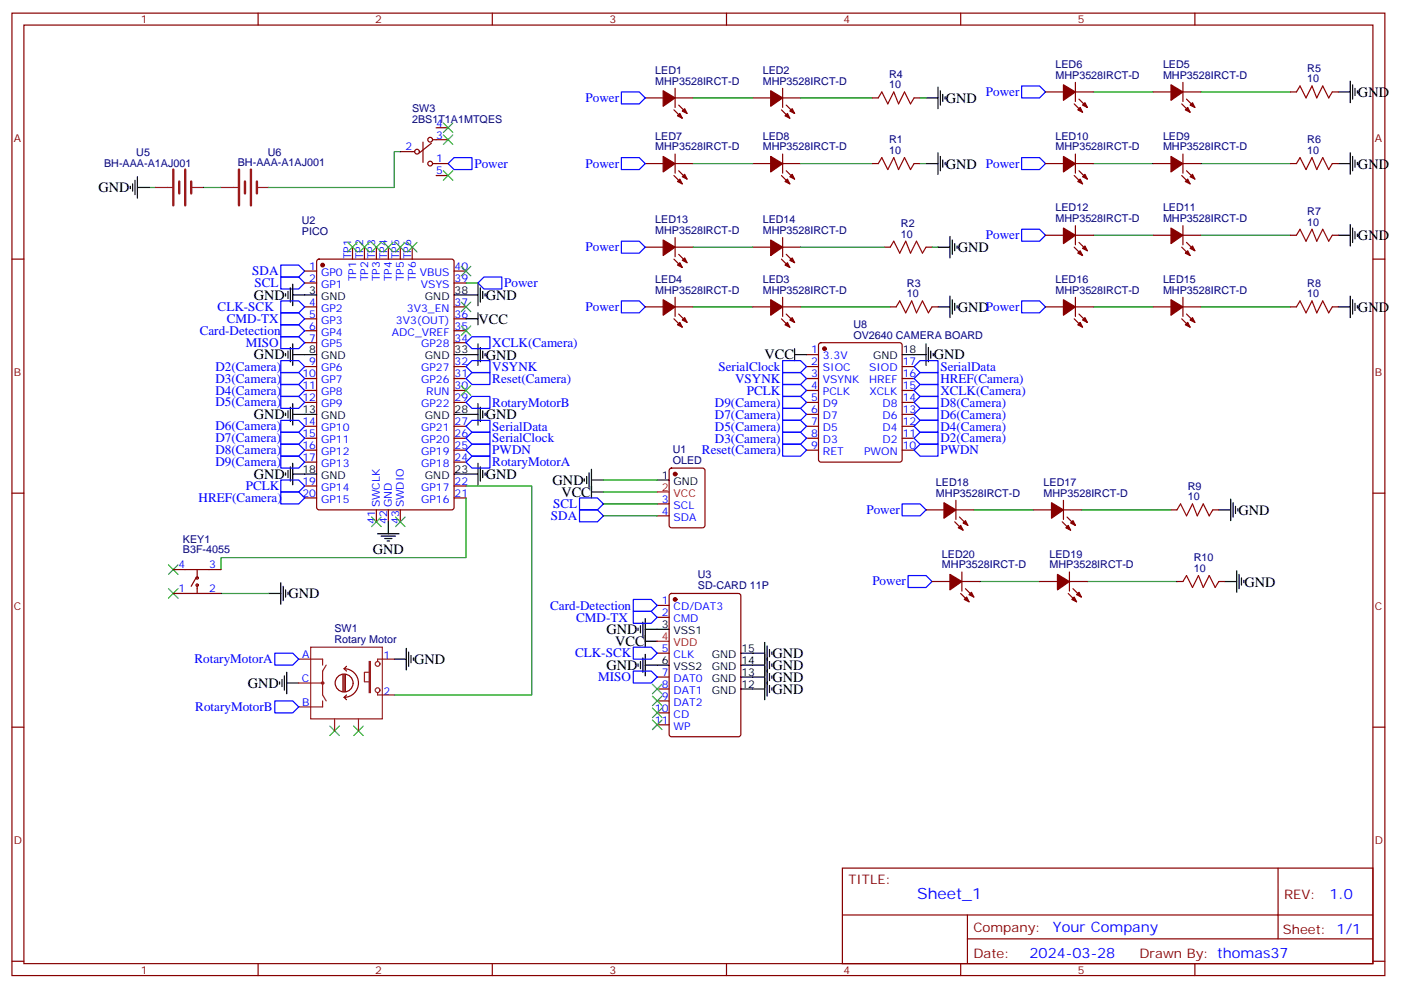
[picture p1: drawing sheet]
<svg xmlns="http://www.w3.org/2000/svg" width="414mm" height="292mm" viewBox="0 0 414 292" stroke-linecap="round" stroke-linejoin="round" font-family="sans-serif">
<g fill="none" stroke="#008700" stroke-width=".35">
<path d="M204.6 28.9h17.6M236.4 28.9h21.1M271.6 28.9h1.8M322.8 27.2h17.6M354.5 27.2h26.5M44.1 55.4h1.8M60 55.4h5.3M118.2 44.8h-1.8v10.6h-37M204.6 48.3h17.6M236.4 48.3h21.1M271.6 48.3h1.8M322.8 48.3h17.6"/>
<path d="M354.5 48.3h26.5M204.6 73h17.6M236.4 73h24.7M275.2 73h1.7M322.8 69.5h17.6M354.5 69.5h26.5M137.6 83.6h3.5M204.6 90.7h17.6M236.4 90.7h26.4M322.8 90.7h17.6M354.5 90.7h26.5M137.6 143.6h19.4v61.7h-40.6"/>
<path d="M137.6 147.1v17.6h-72.3v3.6M178.2 141.8h15.8M178.2 145.3h15.8M178.2 148.9h15.8M178.2 152.4h15.8M287.5 150.6h17.7M319.3 150.6h26.4M65.3 175.3h14.1M289.3 171.8h17.6M321 171.8h26.5"/>
</g>
<g fill="none" stroke="#000" stroke-width=".35">
<path d="M273.4 28.9h3.5M276.9 25.8v6.3M277.6 26.8v4.2M278.3 27.9v2.1M279 28.6v.7M395.1 27.2h3.5M398.6 24v6.3M399.3 25v4.3M400 26.1v2.1M400.8 26.8v.7M38.5 55v.7M39.2 54.3v2.1"/>
<path d="M39.9 53.3v4.2M40.6 55.4h3.5M40.6 52.2v6.4M273.4 48.3h3.5M276.9 45.2v6.3M277.6 46.2v4.2M278.3 47.3v2.1M279 48v.7M395.1 48.3h3.5M398.6 45.2v6.3M399.3 46.2v4.2M400 47.3v2.1"/>
<path d="M400.8 48v.7M276.9 73h3.6M280.5 69.9v6.3M281.2 70.9v4.2M281.9 72v2.1M282.6 72.7v.7M395.1 69.5h3.5M398.6 66.3v6.4M399.3 67.4v4.2M400 68.4v2.2M400.8 69.1v.8M84.3 86.8v.7"/>
<path d="M85 86.1v2.1M85.7 85v4.3M86.4 87.1h7.1M86.4 84v6.3M134.1 87.1h7M137.6 94.2h3.5M141.1 84v6.3M141.1 92.4v3.6M141.8 85v4.3M142.5 86.1v2.1M143.2 86.8v.7M276.9 90.7h3.6"/>
<path d="M280.5 87.5v6.3M281.2 88.5v4.3M281.9 89.6v2.1M282.6 90.3v.7M395.1 90.7h3.5M398.6 87.5v6.3M399.3 88.5v4.3M400 89.6v2.1M400.8 90.3v.7M84.3 104.4v.7M85 103.7v2.1M85.7 102.7v4.2"/>
<path d="M86.4 101.6v6.4M86.4 119.2v6.4M86.4 104.8h7.1M134.1 104.8h7M141.1 101.6v6.4M141.1 119.2v6.4M141.8 102.7v4.2M142.5 103.7v2.1M143.2 104.4v.7M234.6 104.8h3.5M234.6 103v3.5M266.3 104.8h7.1"/>
<path d="M273.4 101.6v6.4M274.1 102.7v4.2M274.8 103.7v2.1M275.5 104.4v.7M84.3 122.1v.7M84.3 139.7v.7M85 121.4v2.1M85 139v2.1M85.7 120.3v4.2M85.7 137.9v4.3M86.4 136.9v6.3M86.4 122.4h7.1"/>
<path d="M134.1 122.4h7M141.1 136.9v6.3M141.8 120.3v4.2M141.8 137.9v4.3M142.5 121.4v2.1M142.5 139v2.1M143.2 122.1v.7M143.2 139.7v.7M173.9 139.7v4.2M174.6 138.6v8.5M86.4 140.1h7.1M111.5 157.7h6.3"/>
<path d="M112.5 158.4h4.3M113.6 159.1h2.1M114.3 159.8h.7M114.7 154.2v3.5M134.1 140.1h7M172.5 141.5v.7M173.2 140.8v2.1M174.6 145.3h3.6M174.6 141.8h3.6M194 141.8h3.6M359.8 150.6h3.6M363.4 147.5v6.3"/>
<path d="M364.1 148.5v4.3M364.8 149.6v2.1M365.5 150.3v.7M79.4 175.3h3.5M82.9 172.2v6.3M83.6 173.2v4.2M84.3 174.3v2.1M85 175v.7M361.6 171.8h3.5M365.1 168.6v6.4M365.8 169.7v4.2M366.5 170.7v2.2"/>
<path d="M367.2 171.5v.7M84 199.7v4.2M84.7 198.6v6.4M116.4 194.7h3.5M119.9 191.6v6.3M120.6 192.6v4.3M121.4 193.7v2.1M122.1 194.4v.7M188.4 185.6v.7M188.4 196.1v.8M189.1 184.9v2.1M189.1 195.4v2.2"/>
<path d="M189.8 183.8v4.2M189.8 194.4v4.2M190.5 196.5h7.1M190.5 182.7v8.5M190.5 193.3v6.4M190.5 189.4h3.5M190.5 185.9h7.1M218.7 196.5h7.1M218.7 193h7.1M225.8 189.8v16.9M226.5 190.9v14.8M227.2 191.9v2.1"/>
<path d="M227.2 195.4v2.2M227.2 199v2.1M227.9 192.6v.7M227.9 196.1v.8M227.9 199.7v.7M82.5 201.4v.7M83.3 200.7v2.1M84.7 201.8h3.5M218.7 203.6h7.1M218.7 200h7.1M227.2 202.5v2.1M227.9 203.2v.7"/>
</g>
<g fill="none" stroke="#3c3" stroke-width=".35">
<path d="M130.9 36.3l2.8 2.9M130.9 39.9l2.8 2.8M133.7 36.3l-2.8 2.9M133.7 39.9l-2.8 2.8M130.9 50.4l2.8 2.9M133.7 50.4l-2.8 2.9M102.7 71.6l2.8 2.8M105.5 71.6l-2.8 2.8M106.2 71.6l2.8 2.8M109 71.6l-2.8 2.8M109.7 71.6l2.8 2.8M112.5 71.6l-2.8 2.8"/>
<path d="M113.2 71.6l2.9 2.8M116.1 71.6l-2.9 2.8M116.8 71.6l2.8 2.8M119.6 71.6l-2.8 2.8M120.3 71.6l2.8 2.8M123.1 71.6l-2.8 2.8M136.2 78.7l2.8 2.8M139 78.7l-2.8 2.8M136.2 96.3l2.8 2.8M136.2 89.3l2.8 2.8M139 96.3l-2.8 2.8M139 89.3l-2.8 2.8"/>
<path d="M136.2 113.9l2.8 2.9M139 113.9l-2.8 2.9M109.7 152.8l2.8 2.8M112.5 152.8l-2.8 2.8M116.8 152.8l2.8 2.8M119.6 152.8l-2.8 2.8M49.7 166.9l2.9 2.8M49.7 173.9l2.9 2.8M52.6 166.9l-2.9 2.8M52.6 173.9l-2.9 2.8M97.4 214.5l2.8 2.8M100.2 214.5l-2.8 2.8"/>
<path d="M104.4 214.5l2.8 2.8M107.2 214.5l-2.8 2.8M192.6 202.1l2.8 2.9M192.6 205.7l2.8 2.8M192.6 209.2l2.8 2.8M192.6 212.7l2.8 2.8M195.4 202.1l-2.8 2.9M195.4 205.7l-2.8 2.8M195.4 209.2l-2.8 2.8M195.4 212.7l-2.8 2.8"/>
</g>
<g fill="none" stroke="#00f" stroke-width=".35">
<path d="M183.4 27.2h5.3l1.8 1.7-1.8 1.8h-5.3zM301.6 25.4h5.3l1.8 1.8-1.8 1.7h-5.3zM132.3 48.3l1.8-1.7h5.2v3.5h-5.2zM183.4 46.6h5.3l1.8 1.7-1.8 1.8h-5.3zM301.6 46.6h5.3l1.8 1.7-1.8 1.8h-5.3zM82.9 78.3h5.3l1.8 1.8-1.8 1.7h-5.3zM183.4 71.3h5.3l1.8 1.7-1.8 1.8h-5.3zM301.6 67.7h5.3l1.8 1.8-1.8 1.8h-5.3zM82.9 81.8h5.3l1.8 1.8-1.8 1.8h-5.3zM82.9 88.9h5.3l1.8 1.8-1.8 1.7h-5.3zM82.9 92.4h5.3l1.8 1.8-1.8 1.8h-5.3zM82.9 99.5h5.3l1.8 1.7-1.8 1.8h-5.3z"/>
<path d="M82.9 96h5.3l1.8 1.7-1.8 1.8h-5.3zM141.1 83.6l1.8-1.8h5.3v3.6h-5.3zM183.4 88.9h5.3l1.8 1.8-1.8 1.7h-5.3zM301.6 88.9h5.3l1.8 1.8-1.8 1.7h-5.3zM82.9 117.1h5.3l1.8 1.8-1.8 1.8h-5.3zM82.9 110.1h5.3l1.8 1.7-1.8 1.8h-5.3zM82.9 113.6h5.3l1.8 1.8-1.8 1.7h-5.3zM82.9 106.5h5.3l1.8 1.8-1.8 1.8h-5.3zM137.6 101.2l1.7-1.7h5.3v3.5h-5.3zM137.6 118.9l1.7-1.8h5.3v3.6h-5.3zM139.3 110.1h5.3v3.5h-5.3l-1.7-1.8zM139.3 106.5h5.3v3.6h-5.3l-1.7-1.8z"/>
<path d="M231.1 106.5h5.3l1.7 1.8-1.7 1.8h-5.3zM231.1 110.1h5.3l1.7 1.7-1.7 1.8h-5.3zM231.1 113.6h5.3l1.7 1.8-1.7 1.7h-5.3zM231.1 117.1h5.3l1.7 1.8-1.7 1.8h-5.3zM269.9 118.9l1.7-1.8h5.3v3.6h-5.3zM271.6 113.6h5.3v3.5h-5.3l-1.7-1.7zM271.6 106.5h5.3v3.6h-5.3l-1.7-1.8zM271.6 110.1h5.3v3.5h-5.3l-1.7-1.8zM82.9 134.8h5.3l1.8 1.7-1.8 1.8h-5.3zM82.9 127.7h5.3l1.8 1.8-1.8 1.7h-5.3zM82.9 131.2h5.3l1.8 1.8-1.8 1.8h-5.3zM82.9 124.2h5.3l1.8 1.7-1.8 1.8h-5.3z"/>
<path d="M137.6 125.9l1.7-1.7h5.3v3.5h-5.3zM137.6 129.5l1.7-1.8h5.3v3.5h-5.3zM137.6 133l1.7-1.8h5.3v3.6h-5.3zM137.6 136.5l1.7-1.7h5.3v3.5h-5.3zM231.1 131.2h5.3l1.7 1.8-1.7 1.8h-5.3zM231.1 120.7h5.3l1.7 1.7-1.7 1.8h-5.3zM231.1 124.2h5.3l1.7 1.7-1.7 1.8h-5.3zM231.1 127.7h5.3l1.7 1.8-1.7 1.7h-5.3zM269.9 125.9l1.7-1.7h5.3v3.5h-5.3zM271.6 131.2h5.3v3.6h-5.3l-1.7-1.8zM271.6 120.7h5.3v3.5h-5.3l-1.7-1.8zM271.6 127.7h5.3v3.5h-5.3l-1.7-1.7z"/>
<path d="M82.9 141.8h5.3l1.8 1.8-1.8 1.7h-5.3zM82.9 145.3h5.3l1.8 1.8-1.8 1.8h-5.3zM171.1 147.1h5.3l1.8 1.8-1.8 1.7h-5.3zM171.1 150.6h5.3l1.8 1.8-1.8 1.8h-5.3zM266.3 148.9h5.3l1.8 1.7-1.8 1.8h-5.3zM187 177.1h5.3l1.7 1.8-1.7 1.7h-5.3zM268.1 170h5.3l1.8 1.8-1.8 1.8h-5.3zM81.1 193h5.3l1.8 1.7-1.8 1.8h-5.3zM187 191.2h5.3l1.7 1.8-1.7 1.7h-5.3zM187 180.6h5.3l1.7 1.8-1.7 1.8h-5.3zM187 198.3h5.3l1.7 1.7-1.7 1.8h-5.3zM81.1 207.1h5.3l1.8 1.7-1.8 1.8h-5.3z"/>
</g>
<g fill="none" stroke="#8c2424" stroke-width=".35">
<path d="M45.9 55.4h4.9M56.4 55.4h3.6M65.3 55.4h4.9M75.8 55.4h3.6M88.2 194.7h7v1.8M91.7 191.2h21.2v21.2h-21.2zM96.3 196.5l-1.1 1.8v7l1.1 1.8M109 195.4h.4v9.2h-.4zM109 198.6h-1.4v2.8h1.4M116.4 194.7h-4.9v.7M88.2 201.8h7M95.2 207.1v1.7h-7"/>
<path d="M98.8 212.4v3.5M105.8 212.4v3.5M111.5 204.6v.7h4.9"/>
<circle cx="111.5" cy="196.1" r=".71"/>
<circle cx="95.3" cy="201.8" r=".35"/>
<circle cx="111.5" cy="203.9" r=".71"/>
</g>
<path d="M51.2 50.1v10.6M52.9 53.6v3.6M54.7 50.1v10.6M56.4 53.6v3.6M70.6 50.1v10.6M72.3 53.6v3.6M74.1 50.1v10.6M75.8 53.6v3.6" fill="none" stroke="#8c2424" stroke-width=".71"/>
<path d="M101.2 199.3v5M101.6 197.6a4.2 4.2 0 0 1 4.2 4.2 4.2 4.2 0 0 1-4.2 4.2M101.6 199.3v5M101.6 197.6l.7 .7M102 199.3v5M102.3 196.9l-.7 .7M101.6 206l.7 .7M102.3 205.3l-.7 .7M104.2 201.8a2.65 2.65 0 0 0-3.7-2.4 2.65 2.65 0 0 0-.6 4.4 2.65 2.65 0 0 0 4.3-1.3v-.6" fill="none" stroke="#850000" stroke-width=".35"/>
<g fill="none" stroke="#870000" stroke-width=".35">
<path d="M3.5 3.9h405.4v284.3h-405.4zM7.1 7.4h398.2v277.3h-398.2zM76.2 3.9v3.5M145.3 3.9v3.5M214.5 3.9v3.5M283.6 3.9v3.5M352.8 3.9v3.5M128.8 37.7h3.5M190.5 28.9h5.3M199 32.5l2.4 2.4M199.3 26.1v5.7M199.3 28.9h5.3"/>
<path d="M200.4 31l2.4 2.5M222.2 28.9h5.3M230.7 32.5l2.5 2.4M231.1 28.9h5.3M231.1 26.1v5.7M232.1 31l2.5 2.5M257.5 28.9h1.8M269.9 28.9h1.7M308.7 27.2h5.3M317.1 30.7l2.5 2.5M317.5 27.2h5.3M317.5 24.3v5.7"/>
<path d="M318.6 29.3l2.4 2.5M340.4 27.2h5.3M348.9 30.7l2.5 2.5M349.2 27.2h5.3M349.2 24.3v5.7M350.3 29.3l2.5 2.5M381 27.2h1.8M393.3 27.2h1.8M118.2 44.8h4.2M124.9 42v6M127.4 42.3l-3.6 2.9M127.7 41.3h4.6"/>
<path d="M127.7 48.3h4.6M128.8 51.9h3.5M190.5 48.3h5.3M199 51.9l2.4 2.4M199.3 48.3h5.3M199.3 45.5v5.7M200.4 50.4l2.4 2.5M222.2 48.3h5.3M230.7 51.9l2.5 2.4M231.1 48.3h5.3M231.1 45.5v5.7M232.1 50.4l2.5 2.5"/>
<path d="M257.5 48.3h1.8M269.9 48.3h1.7M308.7 48.3h5.3M317.1 51.9l2.5 2.4M317.5 48.3h5.3M317.5 45.5v5.7M318.6 50.4l2.4 2.5M340.4 48.3h5.3M348.9 51.9l2.5 2.4M349.2 48.3h5.3M349.2 45.5v5.7M350.3 50.4l2.5 2.5"/>
<path d="M381 48.3h1.8M393.3 48.3h1.8M3.5 76.6h3.6M93.7 76.8l.5-.2h39.1l.7 .4 .1 72.9-.5 .7h-39.4l-.7-.4v-72.9zM104.1 73v3.6M107.6 73v3.6M111.1 73v3.6M114.7 73v3.6M118.2 73v3.6M121.7 73v3.6M190.5 73h5.3M199 76.6l2.4 2.4"/>
<path d="M199.3 70.2v5.6M199.3 73h5.3M200.4 75.1l2.4 2.5M222.2 73h5.3M230.7 76.6l2.5 2.4M231.1 70.2v5.6M231.1 73h5.3M232.1 75.1l2.5 2.5M261.1 73h1.7M273.4 73h1.8M308.7 69.5h5.3M317.1 73l2.5 2.5"/>
<path d="M317.5 66.7v5.6M317.5 69.5h5.3M318.6 71.6l2.4 2.5M340.4 69.5h5.3M348.9 73l2.5 2.5M349.2 66.7v5.6M349.2 69.5h5.3M350.3 71.6l2.5 2.5M381 69.5h1.8M393.3 69.5h1.8M405.3 76.6h3.6M90 80.1h3.5"/>
<path d="M90 83.6h3.5M90 90.7h3.5M90 94.2h3.5M90 97.7h3.5M134.1 80.1h3.5M134.1 83.6h3.5M134.1 90.7h3.5M134.1 94.2h3.5M134.1 97.7h3.5M190.5 90.7h5.3M199 94.2l2.4 2.5M199.3 90.7h5.3"/>
<path d="M199.3 87.8v5.7M200.4 92.8l2.4 2.5M222.2 90.7h5.3M230.7 94.2l2.5 2.5M231.1 90.7h5.3M231.1 87.8v5.7M232.1 92.8l2.5 2.5M262.8 90.7h1.8M275.2 90.7h1.7M308.7 90.7h5.3M317.1 94.2l2.5 2.5M317.5 90.7h5.3"/>
<path d="M317.5 87.8v5.7M318.6 92.8l2.4 2.5M340.4 90.7h5.3M348.9 94.2l2.5 2.5M349.2 90.7h5.3M349.2 87.8v5.7M350.3 92.8l2.5 2.5M381 90.7h1.8M393.3 90.7h1.8M90 101.2h3.5M90 108.3h3.5M90 111.8h3.5"/>
<path d="M90 115.4h3.5M90 118.9h3.5M134.1 101.2h3.5M134.1 108.3h3.5M134.1 111.8h3.5M134.1 115.4h3.5M134.1 118.9h3.5M238.1 108.3h3.6M238.1 111.8h3.6M238.1 115.4h3.6M238.1 118.9h3.6M238.1 104.8h3.6"/>
<path d="M241.9 101.5l.5-.3h23.2l.5 .3 .2 .5v33.8l-.2 .5-.5 .2h-23.2l-.5-.2-.2-.5v-33.8zM266.3 108.3h3.6M266.3 111.8h3.6M266.3 115.4h3.6M266.3 118.9h3.6M90 125.9h3.5M90 129.5h3.5M90 133h3.5M90 136.5h3.5M134.1 125.9h3.5M134.1 129.5h3.5M134.1 133h3.5"/>
<path d="M134.1 136.5h3.5M197.8 138.5l.5-.2h9.1l.7 .4v16.5l-.4 .7h-9.4l-.7-.4v-16.5zM238.1 125.9h3.6M238.1 129.5h3.6M238.1 133h3.6M238.1 122.4h3.6M266.3 125.9h3.6M266.3 129.5h3.6M266.3 133h3.6M266.3 122.4h3.6M3.5 145.7h3.6M90 143.6h3.5"/>
<path d="M90 147.1h3.5M111.1 150.6v3.6M114.7 150.6v3.6M118.2 150.6v3.6M134.1 143.6h3.5M134.1 147.1h3.5M194 148.9h3.6M194 152.4h3.6M273.4 150.6h5.3M281.9 154.2l2.4 2.4M282.2 150.6h5.3M282.2 147.8v5.7"/>
<path d="M283.3 152.8l2.5 2.4M305.2 150.6h5.2M313.6 154.2l2.5 2.4M314 150.6h5.3M314 147.8v5.7M315 152.8l2.5 2.4M345.7 150.6h1.8M358.1 150.6h1.7M405.3 145.7h3.6M51.2 168.3h14.1M51.2 175.3h14.1M57.9 170.7l-1.5 2.5"/>
<path d="M58.2 168.3v2.4M58.2 172.9v2.4M194 178.9h3.6M197.8 175.5l.5-.2h19.7l.7 .5v41.2l-.4 .6-20 .1-.7-.5v-41.2zM275.2 171.8h5.3M283.6 175.3l2.5 2.5M284 171.8h5.3M284 169v5.6M285 173.9l2.5 2.5M306.9 171.8h5.3M315.4 175.3l2.5 2.5M315.7 171.8h5.3"/>
<path d="M315.7 169v5.6M316.8 173.9l2.5 2.5M347.5 171.8h1.7M359.8 171.8h1.8M194 182.4h3.6M194 193h3.6M3.5 214.8h3.6M194 200h3.6M194 203.6h3.6M194 207.1h3.6M194 210.6h3.6M194 214.1h3.6"/>
<path d="M405.3 214.8h3.6M248.7 256.5h156.6v28.2h-156.6zM377.3 256.5v20.9M248.7 270.3h156.5M285.6 277.4h119.6M285.6 270.3v14.1M3.5 284h3.6M76.2 284.7v3.5M145.3 284.7v3.5M214.5 284.7v3.5M283.6 284.7v3.5M352.8 284.7v3.5"/>
<path d="M405.3 284h3.6"/>
<circle cx="123.1" cy="44.8" r=".71"/>
<circle cx="127" cy="41.3" r=".71"/>
<circle cx="127" cy="48.3" r=".71"/>
<circle cx="58.2" cy="170.7" r=".35"/>
<circle cx="58.2" cy="172.9" r=".35"/>
</g>
<g fill="#870000" stroke="#870000" stroke-width=".35">
<path d="M195.8 26.8l3.5 2.1-3.5 2.5z"/>
<path d="M200.7 33.5l.7 1.4-1.4-.7z"/>
<path d="M201.4 32.8l.7-.7 .7 1.4z"/>
<path d="M227.5 26.8l3.6 2.1-3.6 2.5z"/>
<path d="M232.5 33.5l.7 1.4-1.4-.7z"/>
<path d="M233.2 32.8l.7-.7 .7 1.4z"/>
<path d="M195.8 46.2l3.5 2.1-3.5 2.5z"/>
<path d="M200 53.6l.7-.7 .7 1.4z"/>
<path d="M201.4 52.2l.7-.7 .7 1.4z"/>
<path d="M227.5 46.2l3.6 2.1-3.6 2.5z"/>
<path d="M231.8 53.6l.7-.7 .7 1.4z"/>
<path d="M233.2 52.2l.7-.7 .7 1.4z"/>
<path d="M195.8 70.9l3.5 2.1-3.5 2.5z"/>
<path d="M200.7 77.6l.7 1.4-1.4-.7z"/>
<path d="M201.4 76.9l.7-.7 .7 1.4z"/>
<path d="M227.5 70.9l3.6 2.1-3.6 2.5z"/>
<path d="M232.5 77.6l.7 1.4-1.4-.7z"/>
<path d="M233.2 76.9l.7-.7 .7 1.4z"/>
<path d="M227.5 88.5l3.6 2.2-3.6 2.4z"/>
<path d="M231.8 96l.7-.7 .7 1.4z"/>
<path d="M233.2 94.5l.7-.7 .7 1.5z"/>
<path d="M195.8 88.5l3.5 2.2-3.5 2.4z"/>
<path d="M200 96l.7-.7 .7 1.4z"/>
<path d="M201.4 94.5l.7-.7 .7 1.5z"/>
<path d="M345.7 25l3.5 2.2-3.5 2.4z"/>
<path d="M350 32.5l.7-.7 .7 1.4z"/>
<path d="M351.4 31l.7-.7 .7 1.5z"/>
<path d="M314 25l3.5 2.2-3.5 2.4z"/>
<path d="M318.2 32.5l.7-.7 .7 1.4z"/>
<path d="M319.6 31l.7-.7 .7 1.5z"/>
<path d="M345.7 46.2l3.5 2.1-3.5 2.5z"/>
<path d="M350 53.6l.7-.7 .7 1.4z"/>
<path d="M351.4 52.2l.7-.7 .7 1.4z"/>
<path d="M314 46.2l3.5 2.1-3.5 2.5z"/>
<path d="M318.2 53.6l.7-.7 .7 1.4z"/>
<path d="M319.6 52.2l.7-.7 .7 1.4z"/>
<path d="M345.7 67.4l3.5 2.1-3.5 2.5z"/>
<path d="M350 74.8l.7-.7 .7 1.4z"/>
<path d="M351.4 73.4l.7-.7 .7 1.4z"/>
<path d="M314 67.4l3.5 2.1-3.5 2.5z"/>
<path d="M318.2 74.8l.7-.7 .7 1.4z"/>
<path d="M319.6 73.4l.7-.7 .7 1.4z"/>
<path d="M345.7 88.5l3.5 2.2-3.5 2.4z"/>
<path d="M350 96l.7-.7 .7 1.4z"/>
<path d="M351.4 94.5l.7-.7 .7 1.5z"/>
<path d="M314 88.5l3.5 2.2-3.5 2.4z"/>
<path d="M318.2 96l.7-.7 .7 1.4z"/>
<path d="M319.6 94.5l.7-.7 .7 1.5z"/>
<path d="M310.4 148.5l3.6 2.1-3.6 2.5z"/>
<path d="M314.7 155.9l.7-.7 .7 1.4z"/>
<path d="M316.1 154.5l.7-.7 .7 1.4z"/>
<path d="M278.7 148.5l3.5 2.1-3.5 2.5z"/>
<path d="M282.9 155.9l.7-.7 .7 1.4z"/>
<path d="M284.3 154.5l.7-.7 .8 1.4z"/>
<path d="M312.2 169.7l3.5 2.1-3.5 2.5z"/>
<path d="M316.4 177.1l.7-.7 .8 1.4z"/>
<path d="M317.9 175.7l.7-.7 .7 1.4z"/>
<path d="M280.5 169.7l3.5 2.1-3.5 2.5z"/>
<path d="M284.7 177.1l.7-.7 .7 1.4z"/>
<path d="M286.1 175.7l.7-.7 .7 1.4z"/>
<circle cx="199.3" cy="177.1" r=".53"/>
<circle cx="95.2" cy="78.3" r=".53"/>
<circle cx="199.3" cy="140.1" r=".53"/>
<circle cx="243.4" cy="103" r=".53"/>
</g>
<path d="M194 145.3h3.6M194 189.4h3.6" fill="none" stroke="#f00" stroke-width=".35"/>
<path d="M259.3 28.9l1-1.7 1.8 3.5 1.8-3.5 1.4 3.5 1.8-3.5 1.7 3.5 1.1-1.8M382.8 27.2l1-1.8 1.8 3.5 1.7-3.5 1.5 3.5 1.7-3.5 1.8 3.5 1-1.7M259.3 48.3l1-1.7 1.8 3.5 1.8-3.5 1.4 3.5 1.8-3.5 1.7 3.5 1.1-1.8M382.8 48.3l1-1.7 1.8 3.5 1.7-3.5 1.5 3.5 1.7-3.5 1.8 3.5 1-1.8M262.8 73l1.1-1.7 1.7 3.5 1.8-3.5 1.4 3.5 1.8-3.5 1.7 3.5 1.1-1.8M382.8 69.5l1-1.8 1.8 3.6 1.7-3.6 1.5 3.6 1.7-3.6 1.8 3.6 1-1.8M264.6 90.7l1-1.8 1.8 3.5 1.8-3.5 1.4 3.5 1.7-3.5 1.8 3.5 1.1-1.7M382.8 90.7l1-1.8 1.8 3.5 1.7-3.5 1.5 3.5 1.7-3.5 1.8 3.5 1-1.7M347.5 150.6l1-1.7 1.8 3.5 1.8-3.5 1.4 3.5 1.7-3.5 1.8 3.5 1.1-1.8M349.2 171.8l1.1-1.8 1.8 3.6 1.7-3.6 1.4 3.6 1.8-3.6 1.8 3.6 1-1.8" fill="none" stroke="#a10000" stroke-width=".35"/>
<text font-size="4.6" fill="#00f" x="270.8" y="265.5">Sheet_1</text>
<g font-size="4.2">
<text x="400.9" y="28.6">GND</text>
<text x="279.2" y="30.4">GND</text>
<text x="279.2" y="49.8">GND Power</text>
<text x="400.9" y="49.8">GND</text>
<text x="29.1" y="56.8">GND</text>
<text x="400.9" y="71">GND</text>
<text x="282.8" y="74.5">GND</text>
<text x="75" y="88.5">GND</text>
<text x="143.4" y="88.6">GND</text>
<text x="141.3" y="95.6">VCC</text>
<text x="282.8" y="92.1">GNDPower</text>
<text x="400.9" y="92.1">GND</text>
<text x="75" y="106.2">GND</text>
<text x="143.4" y="106.2">GND</text>
<text x="225.7" y="106.2">VCC</text>
<text x="275.7" y="106.2">GND</text>
<text x="75" y="123.8">GND</text>
<text x="143.4" y="123.8">GND</text>
<text x="75" y="141.5">GND</text>
<text x="143.4" y="141.5">GND</text>
<text x="163.2" y="143.2">GND</text>
<text x="165.7" y="146.8">VCC</text>
<text x="365.7" y="152.1">GND</text>
<text x="110.1" y="163.8">GND</text>
<text x="367.4" y="173.3">GND</text>
<text x="85.2" y="176.8">GND</text>
<text x="179" y="187.3">GND</text>
<text x="181.6" y="190.9">VCC</text>
<text x="122.2" y="196.1">GND</text>
<text x="179" y="197.9">GND</text>
<text x="228.1" y="197.9">GND</text>
<text x="228.1" y="194.4">GND</text>
<text x="73.2" y="203.2">GND</text>
<text x="228.1" y="201.4">GND</text>
<text x="228.1" y="205">GND</text>
</g>
<g font-size="4.2" fill="#00f">
<text x="392.5" y="265.7">1.0</text>
<text x="310.9" y="275.3">Your Company</text>
<text x="304" y="283.1">2024-03-28</text>
</g>
<g font-size="3.9" fill="#00f">
<text x="291.1" y="28.3">Power</text>
<text x="172.9" y="30.2">Power</text>
<text x="140.1" y="49.6">Power</text>
<text x="172.9" y="49.5">Power</text>
<text x="291.1" y="70.7">Power</text>
<text x="172.9" y="74.2">Power</text>
<text x="74.5" y="81.3">SDA</text>
<text x="75.1" y="84.9">SCL</text>
<text x="148.9" y="84.9">Power</text>
<text x="64.3" y="91.9">CLK-SCK</text>
<text x="66.9" y="95.5">CMD-TX</text>
<text x="172.9" y="91.8">Power</text>
<text x="59" y="99">Card-Detection</text>
<text x="72.6" y="102.5">MISO</text>
<text x="145.3" y="102.5">XCLK(Camera)</text>
<text x="63.6" y="109.6">D2(Camera)</text>
<text x="63.6" y="113.1">D3(Camera)</text>
<text x="145.3" y="109.6">VSYNK</text>
<text x="145.3" y="113.1">Reset(Camera)</text>
<text x="212.1" y="109.6">SerialClock</text>
<text x="217.1" y="113.1">VSYNK</text>
<text x="277.6" y="109.6">SerialData</text>
<text x="277.6" y="113.1">HREF(Camera)</text>
<text x="63.6" y="116.6">D4(Camera)</text>
<text x="220.5" y="116.6">PCLK</text>
<text x="277.6" y="116.7">XCLK(Camera)</text>
<text x="63.6" y="120.1">D5(Camera)</text>
<text x="145.3" y="120.2">RotaryMotorB</text>
<text x="211.1" y="120.1">D9(Camera)</text>
<text x="211.1" y="123.7">D7(Camera)</text>
<text x="277.6" y="120.2">D8(Camera)</text>
<text x="277.6" y="123.7">D6(Camera)</text>
<text x="63.6" y="127.2">D6(Camera)</text>
<text x="63.6" y="130.7">D7(Camera)</text>
<text x="145.3" y="130.7">SerialClock</text>
<text x="145.3" y="127.2">SerialData</text>
<text x="211.1" y="127.2">D5(Camera)</text>
<text x="211.1" y="130.7">D3(Camera)</text>
<text x="277.6" y="127.2">D4(Camera)</text>
<text x="277.6" y="130.7">D2(Camera)</text>
<text x="63.6" y="137.8">D9(Camera)</text>
<text x="63.6" y="134.2">D8(Camera)</text>
<text x="145.3" y="134.2">PWDN</text>
<text x="145.3" y="137.8">RotaryMotorA</text>
<text x="207.2" y="134.3">Reset(Camera)</text>
<text x="277.6" y="134.2">PWDN</text>
<text x="58.6" y="148.3">HREF(Camera)</text>
<text x="72.6" y="144.8">PCLK</text>
<text x="162.7" y="153.6">SDA</text>
<text x="163.3" y="150.1">SCL</text>
<text x="255.8" y="151.8">Power</text>
<text x="257.5" y="173">Power</text>
<text x="162.4" y="180.1">Card-Detection</text>
<text x="170.1" y="183.7">CMD-TX</text>
<text x="57.4" y="196">RotaryMotorA</text>
<text x="169.8" y="194.2">CLK-SCK</text>
<text x="176.6" y="201.3">MISO</text>
<text x="57.7" y="210.1">RotaryMotorB</text>
</g>
<g font-size="3.9" fill="#800">
<text x="250.5" y="261.1">TITLE:</text>
<text x="379.1" y="265.7">REV:</text>
<text x="287.4" y="275.3">Company:</text>
<text x="378.7" y="275.9">Sheet: 1/1</text>
<text x="287.4" y="282.9">Date:</text>
<text x="336.4" y="283">Drawn By: thomas37</text>
</g>
<g font-size="3.2" fill="#800">
<text x="41.6" y="6.9">1</text>
<text x="110.8" y="6.9">2</text>
<text x="179.9" y="6.9">3</text>
<text x="249.1" y="6.9">4</text>
<text x="318.2" y="6.9">5</text>
<text x="4.1" y="42">A</text>
<text x="405.9" y="42">A</text>
<text x="4.1" y="111.1">B</text>
<text x="405.9" y="111.1">B</text>
<text x="4.1" y="180.3">C</text>
<text x="405.9" y="180.3">C</text>
<text x="4.1" y="249.4">D</text>
<text x="405.9" y="249.4">D</text>
<text x="41.6" y="287.7">1</text>
<text x="110.8" y="287.7">2</text>
<text x="179.9" y="287.7">3</text>
<text x="249.1" y="287.7">4</text>
<text x="318.2" y="287.7">5</text>
</g>
<g font-size="3.2" fill="#000080">
<text x="193.4" y="21.9">LED1</text>
<text x="225.2" y="21.9">LED2</text>
<text x="262.5" y="22.9">R4</text>
<text x="311.6" y="23.3">MHP3528IRCT-D</text>
<text x="311.6" y="20.1">LED6</text>
<text x="343.4" y="23.3">MHP3528IRCT-D</text>
<text x="343.4" y="20.1">LED5</text>
<text x="385.9" y="21.1">R5</text>
<text x="193.4" y="25">MHP3528IRCT-D</text>
<text x="225.2" y="25">MHP3528IRCT-D</text>
<text x="262.5" y="26.1">10</text>
<text x="385.9" y="24.3">10</text>
<text x="121.7" y="33.1">SW3</text>
<text x="121.7" y="36.3">2BS1T1A1MTQES</text>
<text x="193.4" y="41.3">LED7</text>
<text x="225.2" y="41.3">LED8</text>
<text x="311.6" y="41.3">LED10</text>
<text x="343.4" y="41.3">LED9</text>
<text x="40.2" y="45.9">U5</text>
<text x="79" y="45.9">U6</text>
<text x="193.4" y="44.5">MHP3528IRCT-D</text>
<text x="225.2" y="44.5">MHP3528IRCT-D</text>
<text x="262.5" y="45.5">10</text>
<text x="262.5" y="42.3">R1</text>
<text x="311.6" y="44.5">MHP3528IRCT-D</text>
<text x="343.4" y="44.5">MHP3528IRCT-D</text>
<text x="385.9" y="45.5">10</text>
<text x="385.9" y="42.3">R6</text>
<text x="30.7" y="49.5">BH-AAA-A1AJ001</text>
<text x="70.2" y="49">BH-AAA-A1AJ001</text>
<text x="193.4" y="65.9">LED13</text>
<text x="225.2" y="65.9">LED14</text>
<text x="311.6" y="65.6">MHP3528IRCT-D</text>
<text x="311.6" y="62.4">LED12</text>
<text x="343.4" y="65.6">MHP3528IRCT-D</text>
<text x="343.4" y="62.4">LED11</text>
<text x="385.9" y="63.5">R7</text>
<text x="89.1" y="69.4">PICO</text>
<text x="89.1" y="66.2">U2</text>
<text x="193.4" y="69.1">MHP3528IRCT-D</text>
<text x="225.2" y="69.1">MHP3528IRCT-D</text>
<text x="266" y="70.2">10</text>
<text x="266" y="67">R2</text>
<text x="385.9" y="66.7">10</text>
<text x="193.4" y="83.6">LED4</text>
<text x="225.2" y="83.6">LED3</text>
<text x="311.6" y="83.6">LED16</text>
<text x="343.4" y="83.6">LED15</text>
<text x="193.4" y="86.8">MHP3528IRCT-D</text>
<text x="225.2" y="86.8">MHP3528IRCT-D</text>
<text x="267.8" y="87.8">10</text>
<text x="267.8" y="84.6">R3</text>
<text x="311.6" y="86.8">MHP3528IRCT-D</text>
<text x="343.4" y="86.8">MHP3528IRCT-D</text>
<text x="385.9" y="87.8">10</text>
<text x="385.9" y="84.6">R8</text>
<text x="252" y="100">OV2640 CAMERA BOARD</text>
<text x="252" y="96.8">U8</text>
<text x="198.6" y="137">OLED</text>
<text x="198.6" y="133.9">U1</text>
<text x="276.3" y="143.6">LED18</text>
<text x="308.1" y="143.6">LED17</text>
<text x="276.3" y="146.8">MHP3528IRCT-D</text>
<text x="308.1" y="146.8">MHP3528IRCT-D</text>
<text x="350.7" y="147.8">10</text>
<text x="350.7" y="144.6">R9</text>
<text x="54" y="160.3">KEY1</text>
<text x="54" y="163.5">B3F-4055</text>
<text x="278.1" y="167.9">MHP3528IRCT-D</text>
<text x="278.1" y="164.7">LED20</text>
<text x="309.9" y="167.9">MHP3528IRCT-D</text>
<text x="309.9" y="164.7">LED19</text>
<text x="352.4" y="165.8">R10</text>
<text x="206" y="170.9">U3</text>
<text x="352.4" y="169">10</text>
<text x="206" y="174.1">SD-CARD 11P</text>
<text x="98.7" y="190">Rotary Motor</text>
<text x="98.7" y="186.7">SW1</text>
</g>
<g font-size="3.2" fill="#00f">
<text x="128.8" y="37.4">4</text>
<text x="128.8" y="40.9">3</text>
<text x="119.7" y="44.5">2</text>
<text x="128.8" y="48">1</text>
<text x="128.8" y="51.5">5</text>
<text x="103.7" y="76.6" transform="rotate(-90 103.7 76.6)">TP1</text>
<text x="107.2" y="76.6" transform="rotate(-90 107.2 76.6)">TP2</text>
<text x="110.8" y="76.6" transform="rotate(-90 110.8 76.6)">TP3</text>
<text x="114.3" y="76.6" transform="rotate(-90 114.3 76.6)">TP4</text>
<text x="117.8" y="76.6" transform="rotate(-90 117.8 76.6)">TP5</text>
<text x="121.4" y="76.6" transform="rotate(-90 121.4 76.6)">TP6</text>
<text x="91.3" y="79.7">1</text>
<text x="91.3" y="83.3">2</text>
<text x="94.8" y="81.5">GP0</text>
<text x="105.1" y="83.1" transform="rotate(-90 105.1 83.1)">TP1</text>
<text x="108.7" y="83.1" transform="rotate(-90 108.7 83.1)">TP2</text>
<text x="112.2" y="83.1" transform="rotate(-90 112.2 83.1)">TP3</text>
<text x="115.7" y="83.1" transform="rotate(-90 115.7 83.1)">TP4</text>
<text x="119.2" y="83.1" transform="rotate(-90 119.2 83.1)">TP5</text>
<text x="122.8" y="83.1" transform="rotate(-90 122.8 83.1)">TP6</text>
<text x="123.9" y="81.5">VBUS</text>
<text x="134.2" y="83.3">39</text>
<text x="134.2" y="79.7">40</text>
<text x="94.8" y="85">GP1</text>
<text x="124.3" y="85">VSYS</text>
<text x="91.3" y="90.3">4</text>
<text x="91.3" y="93.8">5</text>
<text x="94.8" y="92.1">GP2</text>
<text x="94.8" y="95.6">GP3</text>
<text x="116.9" y="95.6">3V3(OUT)</text>
<text x="120.2" y="92.1">3V3_EN</text>
<text x="134.2" y="93.8">36</text>
<text x="134.2" y="90.3">37</text>
<text x="91.3" y="97.4">6</text>
<text x="91.3" y="100.9">7</text>
<text x="94.8" y="99.1">GP4</text>
<text x="115.7" y="99.1">ADC_VREF</text>
<text x="134.2" y="100.9">34</text>
<text x="134.2" y="97.4">35</text>
<text x="91.3" y="108">9</text>
<text x="94.8" y="102.7">GP5</text>
<text x="124.3" y="102.7">GP28</text>
<text x="134.2" y="108">32</text>
<text x="239.5" y="104.4">1</text>
<text x="239.5" y="108">2</text>
<text x="243" y="106.2">3.3V</text>
<text x="266.5" y="108">17</text>
<text x="89.3" y="111.5">10</text>
<text x="94.8" y="109.7">GP6</text>
<text x="94.8" y="113.2">GP7</text>
<text x="124.3" y="113.2">GP26</text>
<text x="124.3" y="109.7">GP27</text>
<text x="134.2" y="111.5">31</text>
<text x="239.5" y="111.5">3</text>
<text x="243" y="109.7">SIOC</text>
<text x="243" y="113.2">VSYNK</text>
<text x="256.6" y="109.7">SIOD</text>
<text x="256.6" y="113.2">HREF</text>
<text x="266.5" y="111.5">16</text>
<text x="89.3" y="115">11</text>
<text x="89.3" y="118.5">12</text>
<text x="94.8" y="116.8">GP8</text>
<text x="125.8" y="116.8">RUN</text>
<text x="134.2" y="118.5">29</text>
<text x="134.2" y="115">30</text>
<text x="239.5" y="115">4</text>
<text x="239.5" y="118.5">5</text>
<text x="243" y="116.8">PCLK</text>
<text x="256.7" y="116.8">XCLK</text>
<text x="266.5" y="118.5">14</text>
<text x="266.5" y="115">15</text>
<text x="89.3" y="125.6">14</text>
<text x="94.8" y="120.3">GP9</text>
<text x="124.3" y="120.3">GP22</text>
<text x="134.2" y="125.6">27</text>
<text x="239.5" y="122.1">6</text>
<text x="239.5" y="125.6">7</text>
<text x="243" y="120.3">D9</text>
<text x="243" y="123.8">D7</text>
<text x="260.6" y="123.8">D6</text>
<text x="260.6" y="120.3">D8</text>
<text x="266.5" y="125.6">12</text>
<text x="266.5" y="122.1">13</text>
<text x="89.3" y="129.1">15</text>
<text x="94.8" y="127.4">GP10</text>
<text x="94.8" y="130.9">GP11</text>
<text x="124.3" y="130.9">GP20</text>
<text x="124.3" y="127.4">GP21</text>
<text x="134.2" y="129.1">26</text>
<text x="239.5" y="129.1">8</text>
<text x="243" y="127.4">D5</text>
<text x="243" y="130.9">D3</text>
<text x="260.6" y="130.9">D2</text>
<text x="260.6" y="127.4">D4</text>
<text x="266.5" y="129.1">11</text>
<text x="89.3" y="132.6">16</text>
<text x="89.3" y="136.2">17</text>
<text x="94.8" y="134.4">GP12</text>
<text x="94.8" y="137.9">GP13</text>
<text x="124.3" y="137.9">GP18</text>
<text x="124.3" y="134.4">GP19</text>
<text x="134.2" y="136.2">24</text>
<text x="134.2" y="132.6">25</text>
<text x="239.5" y="132.6">9</text>
<text x="243" y="134.4">RET</text>
<text x="255.1" y="134.4">PWON</text>
<text x="266.5" y="132.6">10</text>
<text x="89.3" y="143.2">19</text>
<text x="134.2" y="143.2">22</text>
<text x="89.3" y="146.8">20</text>
<text x="94.8" y="145">GP14</text>
<text x="94.8" y="148.5">GP15</text>
<text x="112.2" y="149.9" transform="rotate(-90 112.2 149.9)">SWCLK</text>
<text x="115.7" y="149.9" transform="rotate(-90 115.7 149.9)">GND</text>
<text x="119.2" y="149.9" transform="rotate(-90 119.2 149.9)">SWDIO</text>
<text x="124.3" y="148.5">GP16</text>
<text x="124.3" y="145">GP17</text>
<text x="134.2" y="146.8">21</text>
<text x="195.4" y="148.5">3</text>
<text x="110.8" y="154.7" transform="rotate(-90 110.8 154.7)">41</text>
<text x="114.3" y="154.7" transform="rotate(-90 114.3 154.7)">42</text>
<text x="117.8" y="154.7" transform="rotate(-90 117.8 154.7)">43</text>
<text x="195.4" y="152">4</text>
<text x="198.9" y="150.3">SCL</text>
<text x="198.9" y="153.8">SDA</text>
<text x="52.7" y="167.9">4</text>
<text x="61.7" y="167.9">3</text>
<text x="52.7" y="175">1</text>
<text x="61.7" y="175">2</text>
<text x="195.4" y="178.5">1</text>
<text x="195.4" y="182">2</text>
<text x="198.9" y="180.3">CD/DAT3</text>
<text x="198.9" y="183.8">CMD</text>
<text x="89.2" y="194.4">A</text>
<text x="113.2" y="194.7">1</text>
<text x="195.4" y="192.6">5</text>
<text x="198.9" y="194.4">CLK</text>
<text x="89.2" y="201.4">C</text>
<text x="195.4" y="199.7">7</text>
<text x="195.4" y="203.2">8</text>
<text x="198.9" y="201.4">DAT0</text>
<text x="89.2" y="208.5">B</text>
<text x="113.2" y="205.3">2</text>
<text x="195.4" y="206.7">9</text>
<text x="198.9" y="205">DAT1</text>
<text x="198.9" y="208.5">DAT2</text>
<text x="193.3" y="210.3">10</text>
<text x="193.3" y="213.8">11</text>
<text x="198.9" y="212">CD</text>
<text x="198.9" y="215.5">WP</text>
</g>
<g font-size="3.2">
<text x="91.3" y="86.8">3</text>
<text x="94.8" y="88.5">GND</text>
<text x="125.5" y="88.5">GND</text>
<text x="134.2" y="86.8">38</text>
<text x="91.3" y="104.4">8</text>
<text x="94.8" y="106.2">GND</text>
<text x="125.5" y="106.2">GND</text>
<text x="134.2" y="104.4">33</text>
<text x="257.8" y="106.2">GND</text>
<text x="266.5" y="104.4">18</text>
<text x="89.3" y="122.1">13</text>
<text x="94.8" y="123.8">GND</text>
<text x="125.5" y="123.8">GND</text>
<text x="134.2" y="122.1">28</text>
<text x="89.3" y="139.7">18</text>
<text x="94.8" y="141.5">GND</text>
<text x="125.5" y="141.5">GND</text>
<text x="134.2" y="139.7">23</text>
<text x="195.4" y="141.5">1</text>
<text x="198.9" y="143.2">GND</text>
<text x="195.4" y="185.6">3</text>
<text x="198.9" y="187.3">VSS1</text>
<text x="195.4" y="196.1">6</text>
<text x="198.9" y="197.9">VSS2</text>
<text x="210.1" y="197.9">GND</text>
<text x="210.1" y="194.4">GND</text>
<text x="218.9" y="196.1">14</text>
<text x="218.9" y="192.6">15</text>
<text x="210.1" y="201.4">GND</text>
<text x="218.9" y="203.2">12</text>
<text x="218.9" y="199.7">13</text>
<text x="210.1" y="205">GND</text>
</g>
<g font-size="3.2" fill="#f00">
<text x="195.4" y="145">2</text>
<text x="198.9" y="146.8">VCC</text>
<text x="195.4" y="189.1">4</text>
<text x="198.9" y="190.9">VDD</text>
</g>
</svg>
